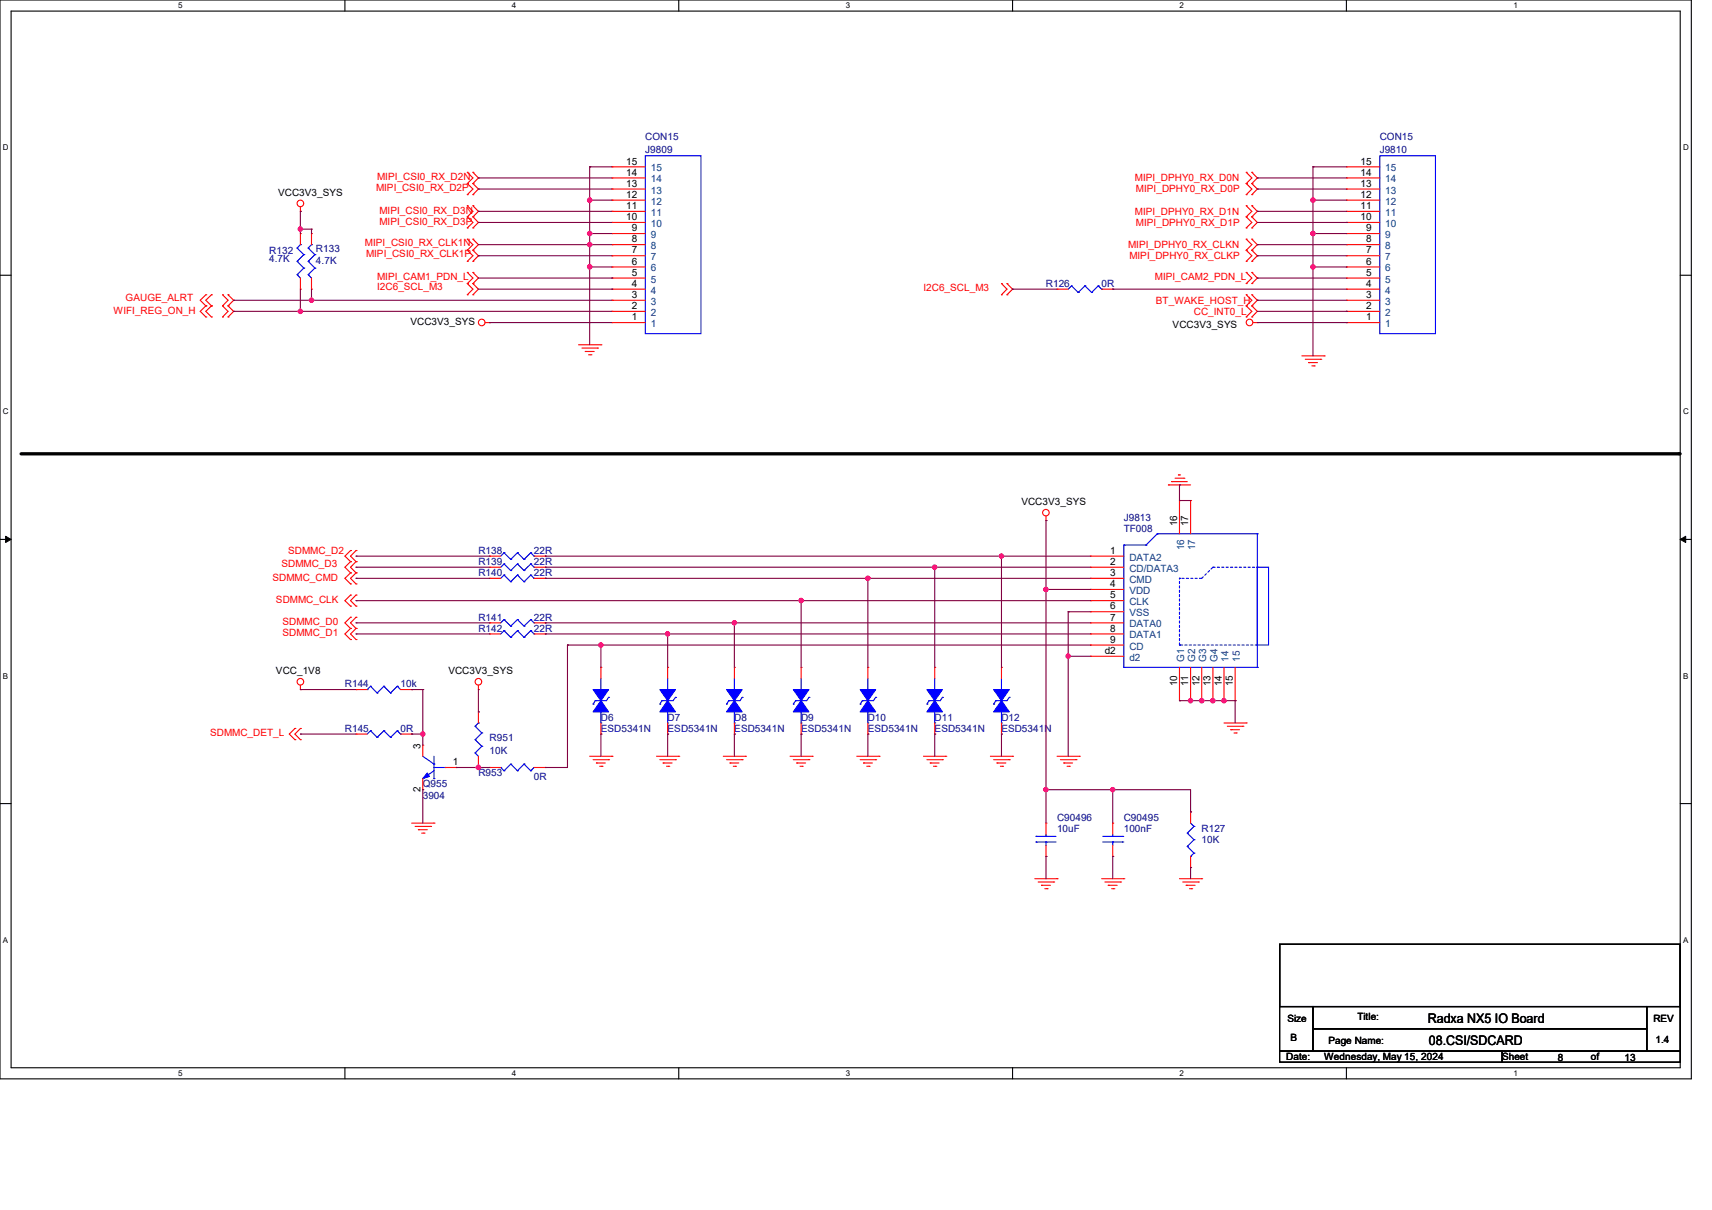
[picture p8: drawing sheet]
<svg xmlns="http://www.w3.org/2000/svg" width="297mm" height="210mm" viewBox="0 0 297 210" stroke-linecap="round" stroke-linejoin="round" font-family="sans-serif">
<path d="M0 0h293.4v187.2h-293.4zM1.9 1.9h289.6v183.4h-289.6z" fill="none" stroke="#000" stroke-width=".19"/>
<g fill="#fff">
<path d="M30.9 .2h.7v1.6h-.7z"/>
<path d="M30.9 185.5h.7v1.6h-.7z"/>
</g>
<path d="M59.8 0v1.9M59.8 185.3v1.9" fill="none" stroke="#000" stroke-width=".19"/>
<g fill="#fff">
<path d="M88.8 .2h.8v1.6h-.8z"/>
<path d="M88.8 185.5h.8v1.6h-.8z"/>
</g>
<path d="M117.8 0v1.9M117.8 185.3v1.9" fill="none" stroke="#000" stroke-width=".19"/>
<g fill="#fff">
<path d="M146.7 .2h.8v1.6h-.8z"/>
<path d="M146.7 185.5h.8v1.6h-.8z"/>
</g>
<path d="M175.7 0v1.9M175.7 185.3v1.9" fill="none" stroke="#000" stroke-width=".19"/>
<g fill="#fff">
<path d="M204.6 .2h.8v1.6h-.8z"/>
<path d="M204.6 185.5h.8v1.6h-.8z"/>
</g>
<path d="M233.6 0v1.9M233.6 185.3v1.9" fill="none" stroke="#000" stroke-width=".19"/>
<g fill="#fff">
<path d="M262.5 .2h.8v1.6h-.8z"/>
<path d="M262.5 185.5h.8v1.6h-.8z"/>
<path d="M.5 24.8h1v1.6h-1z"/>
<path d="M292 24.8h1v1.6h-1z"/>
<path d="M.5 70.7h1v1.5h-1z"/>
<path d="M292 70.7h1v1.5h-1z"/>
</g>
<path d="M0 47.8h1.9M291.5 47.8h1.9" fill="none" stroke="#000" stroke-width=".19"/>
<g fill="#fff">
<path d="M.5 116.5h.9v1.6h-.9z"/>
<path d="M292 116.5h.9v1.6h-.9z"/>
</g>
<path d="M0 93.6h1.9M291.5 93.6h1.9" fill="none" stroke="#000" stroke-width=".19"/>
<path d="M1 93.1l.9 .5-.9 .5zM291.5 93.6l.9-.5v1z" fill="#000" stroke="#000" stroke-width=".17"/>
<g fill="#fff">
<path d="M.5 162.4h.9v1.5h-.9z"/>
<path d="M292 162.4h.9v1.5h-.9z"/>
</g>
<path d="M0 139.5h1.9M291.5 139.5h1.9M222 163.9h69.5v10.8h-69.5zM222 174.7h5.8v7.7h-5.8zM227.8 174.7h57.9v3.9h-57.9zM227.8 178.6h57.9v3.8h-57.9zM285.7 174.7h5.8v7.7h-5.8zM222 182.4h38.6v1.9h-38.6zM260.6 182.4h30.9v1.9h-30.9z" fill="none" stroke="#000" stroke-width=".19"/>
<path d="M3.7 78.8h287.6" fill="none" stroke="#000" stroke-width=".57"/>
<circle cx="291.3" cy="78.8" r=".29" fill="#000"/>
<g fill="none" stroke="#f00" stroke-width=".19">
<path d="M52.1 36.7h.1M52.1 35.9v.8M81.1 33.8h.1M81.1 31.9h.1M81.1 29.9h.1M81.1 39.6h.1M81.1 37.6h.1M81.1 35.7h.1M81.1 31.9l.9 .9-.9 1M81.1 29.9l.9 1-.9 1M81.1 37.6l.9 1-.9 1M81.1 35.7l.9 1-.9 .9"/>
<path d="M82 31.9h.1M82 33.8h.1M82 29.9h.1M82 37.6h.1M82 39.6h.1M82 35.7h.1M82 31.9l1 .9-1 1M82 29.9l1 1-1 1M82 37.6l1 1-1 1M82 35.7l1 1-1 .9M106.2 38.6h.1M106.2 36.7h.1"/>
<path d="M106.2 34.7h.1M106.2 32.8h.1M106.2 30.9h.1M106.2 29h.1M106.2 38.6h5.8M106.2 36.7h5.8M106.2 34.7h5.8M106.2 32.8h5.8M106.2 30.9h5.8M106.2 29h5.8M216.2 33.8h.1M216.2 31.9h.1"/>
<path d="M216.2 29.9h.1M216.2 39.6h.1M216.2 37.6h.1M216.2 35.7h.1M216.2 31.9l1 .9-1 1M216.2 29.9l1 1-1 1M216.2 37.6l1 1-1 1M216.2 35.7l1 1-1 .9M217.2 31.9h.1M217.2 33.8h.1M217.2 29.9h.1M217.2 37.6h.1"/>
<path d="M217.2 39.6h.1M217.2 35.7h.1M217.2 31.9l.9 .9-.9 1M217.2 29.9l.9 1-.9 1M217.2 37.6l.9 1-.9 1M217.2 35.7l.9 1-.9 .9M233.6 38.6h.1M233.6 36.7h.1M233.6 34.7h.1M233.6 32.8h.1M233.6 30.9h.1M233.6 29h.1"/>
<path d="M233.6 38.6h5.8M233.6 36.7h5.8M233.6 34.7h5.8M233.6 32.8h5.8M233.6 30.9h5.8M233.6 29h5.8M35.7 51.2h.1M35.7 53.1h.1M35.7 55h.1M35.7 51.2l-1 .9 1 1M35.7 53.1l-1 .9 1 1M36.7 51.2h.1"/>
<path d="M36.7 53.1h.1M36.7 55h.1M36.7 51.2l-1 .9 1 1M36.7 53.1l-1 .9 1 1M38.6 51.2h.1M38.6 53.1h.1M38.6 55h.1M38.6 51.2l1 .9-1 1M38.6 53.1l1 .9-1 1M39.6 53.1h.1M39.6 51.2h.1M39.6 55h.1"/>
<path d="M39.6 51.2l.9 .9-.9 1M39.6 53.1l.9 .9-.9 1M52.1 50.2h.1M52.1 40.5h.1M52.1 40.5v2M52.1 48.3v1.9M54 50.2h.1M54 40.5h.1M54 40.5v2M54 48.3v1.9M81.1 45.4h.1M81.1 43.4h.1"/>
<path d="M81.1 41.5h.1M81.1 51.2h.1M81.1 49.2h.1M81.1 47.3h.1M81.1 43.4l.9 1-.9 1M81.1 41.5l.9 1-.9 .9M81.1 49.2l.9 1-.9 1M81.1 47.3l.9 1-.9 .9M82 43.4h.1M82 45.4h.1M82 41.5h.1M82 49.2h.1"/>
<path d="M82 51.2h.1M82 47.3h.1M82 43.4l1 1-1 1M82 41.5l1 1-1 .9M82 49.2l1 1-1 1M82 47.3l1 1-1 .9M84.2 56h.7M84.9 56h.1M100.4 59.8h3.8M104.2 59.8h.1M106.2 56h.1M106.2 54h.1"/>
<path d="M106.2 52.1h.1M106.2 50.2h.1M106.2 48.3h.1M106.2 46.3h.1M106.2 44.4h.1M106.2 42.5h.1M106.2 40.5h.1M106.2 56h5.8M106.2 50.2h5.8M106.2 54h5.8M106.2 52.1h5.8M106.2 48.3h5.8"/>
<path d="M106.2 46.3h5.8M106.2 44.4h5.8M106.2 42.5h5.8M106.2 40.5h5.8M173.7 51.2h.1M173.7 49.2h.1M173.7 49.2l1 1-1 1M174.7 49.2h.1M174.7 51.2h.1M174.7 49.2l1 1-1 1M183.4 50.2h.1M183.4 50.2h1.9"/>
<path d="M191.1 50.2h1.9M193 50.2h.1M216.2 45.4h.1M216.2 43.4h.1M216.2 41.5h.1M216.2 49.2h.1M216.2 47.3h.1M216.2 55h.1M216.2 53.1h.1M216.2 51.2h.1M216.2 43.4l1 1-1 1M216.2 41.5l1 1-1 .9"/>
<path d="M216.2 47.3l1 1-1 .9M216.2 53.1l1 .9-1 1M216.2 51.2l1 .9-1 1M217.2 43.4h.1M217.2 45.4h.1M217.2 41.5h.1M217.2 47.3h.1M217.2 49.2h.1M217.2 53.1h.1M217.2 55h.1M217.2 51.2h.1M217.2 43.4l.9 1-.9 1"/>
<path d="M217.2 41.5l.9 1-.9 .9M217.2 47.3l.9 1-.9 .9M217.2 53.1l.9 .9-.9 1M217.2 51.2l.9 .9-.9 1M217.4 56h.7M218.1 56h.1M233.6 56h.1M233.6 54h.1M233.6 52.1h.1M233.6 50.2h.1M233.6 48.3h.1M233.6 46.3h.1"/>
<path d="M233.6 44.4h.1M233.6 42.5h.1M233.6 40.5h.1M233.6 56h5.8M233.6 50.2h5.8M233.6 54h5.8M233.6 52.1h5.8M233.6 48.3h5.8M233.6 46.3h5.8M233.6 44.4h5.8M233.6 42.5h5.8M233.6 40.5h5.8"/>
<path d="M101 60.4h2.7M101.5 61h.1M101.5 61h1.6M102.1 61.6h.4M102.5 61.6h.1M103.7 60.4h.1M225.8 61.8h3.9M226.4 62.4h2.7M227 62.9h.1M227 62.9h1.6M227.6 63.5h.4M228 63.5h.1"/>
<path d="M229.1 62.4h.1M229.7 61.8h.1M60.8 95.5h.1M60.8 97.5h.1M60.8 99.4h.1M60.8 95.5l-1 1 1 1M60.8 97.5l-1 .9 1 1M60.8 99.4l-1 1 1 .9M61.8 95.5h.1M61.8 97.5h.1M61.8 99.4h.1M61.8 95.5l-1 1 1 1"/>
<path d="M61.8 97.5l-1 .9 1 1M61.8 99.4l-1 1 1 .9M84.9 98.4h.1M84.9 96.5h.1M84.9 98.4h2M84.9 96.5h2M92.6 98.4h2M92.6 96.5h2M94.6 98.4h.1M94.6 96.5h.1M181.5 90.3h.1M181.5 89.6v.7"/>
<path d="M189.2 98.4h.1M189.2 96.5h.1M189.2 98.4h5.8M189.2 96.5h5.8M202.7 84.2h.1M202.7 84.2h3.8M203.3 83.6h.1M203.3 83.6h2.7M203.9 83h1.5M204.4 82.4h.1M204.4 82.4h.4M204.6 86.9h.1"/>
<path d="M204.6 86.9v5.7M205.4 83h.1M206.5 86.9h.1M206.5 86.9v5.7M52.1 119.7h.1M52.1 118.9v.8M60.8 109.1h.1M60.8 111h.1M60.8 107.1h.1M60.8 103.3h.1M60.8 105.2h.1M60.8 101.3h.1"/>
<path d="M60.8 109.1l-1 .9 1 1M60.8 107.1l-1 1 1 1M60.8 103.3l-1 .9 1 1M61.8 109.1h.1M61.8 111h.1M61.8 107.1h.1M61.8 103.3h.1M61.8 105.2h.1M61.8 101.3h.1M61.8 119.7h.1M61.8 109.1l-1 .9 1 1M61.8 107.1l-1 1 1 1"/>
<path d="M61.8 103.3l-1 .9 1 1M61.8 119.7h1.9M69.5 119.7h1.9M71.4 119.7h.1M83 119.7h.1M83 118.9v.8M84.9 100.4h.1M84.9 110h.1M84.9 108.1h.1M84.9 100.4h2M84.9 108.1h2M84.9 110h2"/>
<path d="M92.6 100.4h2M92.6 108.1h2M92.6 110h2M94.6 100.4h.1M94.6 110h.1M94.6 108.1h.1M104.2 115.8h.1M104.2 115.8v2M115.8 115.8h.1M115.8 115.8v2M127.4 115.8h.1M127.4 115.8v2"/>
<path d="M139 115.8h.1M139 115.8v2M150.6 115.8h.1M150.6 115.8v2M162.2 115.8h.1M162.2 115.8v2M173.7 115.8h.1M173.7 115.8v2M189.2 100.4h.1M189.2 102.3h.1M189.2 104.2h.1M189.2 106.2h.1"/>
<path d="M189.2 108.1h.1M189.2 110h.1M189.2 112h.1M189.2 113.9h.1M189.2 100.4h5.8M189.2 102.3h5.8M189.2 104.2h5.8M189.2 106.2h5.8M189.2 108.1h5.8M189.2 110h5.8M189.2 112h5.8M189.2 113.9h5.8"/>
<path d="M204.6 115.8v5.8M206.5 115.8v5.8M208.5 115.8v5.8M210.4 115.8v5.8M212.3 115.8v5.8M214.3 115.8v5.8M51.2 126.4h.1M51.2 128.4h.1M51.2 126.4l-1 1 1 1M52.1 126.4h.1M52.1 128.4h.1M52.1 126.4l-.9 1 .9 1"/>
<path d="M61.8 127.4h.1M61.8 127.4h1.9M69.5 127.4h1.9M71.4 127.4h.1M73.3 137.1h.1M73.3 129.3h.1M73.3 129.3v2M73.3 135.1v2M77.2 133.2h1.9M79.1 133.2h.1M83 133.2h.1M83 123.5h.1"/>
<path d="M83 123.5v2M83 131.3v1.9M84.9 133.2h.1M84.9 133.2h2M92.6 133.2h2M94.6 133.2h.1M102.3 131.3h3.9M102.9 131.8h2.7M103.5 132.4h.1M103.5 132.4h1.5M104 133h.4M104.2 127.4h.1"/>
<path d="M104.2 125.5v1.9M104.4 133h.1M105.6 131.8h.1M106.2 131.3h.1M113.9 131.3h3.9M114.5 131.8h2.7M115 132.4h.1M115 132.4h1.6M115.6 133h.4M115.8 127.4h.1M115.8 125.5v1.9M116 133h.1"/>
<path d="M117.2 131.8h.1M117.8 131.3h.1M125.5 131.3h3.8M126 131.8h2.8M126.6 132.4h.1M126.6 132.4h1.6M127.2 133h.4M127.4 127.4h.1M127.4 125.5v1.9M127.6 133h.1M128.8 131.8h.1M129.3 131.3h.1"/>
<path d="M137.1 131.3h3.8M137.6 131.8h2.7M138.2 132.4h.1M138.2 132.4h1.6M138.8 133h.4M139 127.4h.1M139 125.5v1.9M139.2 133h.1M140.3 131.8h.1M140.9 131.3h.1M148.6 131.3h3.9M149.2 131.8h2.7"/>
<path d="M149.8 132.4h.1M149.8 132.4h1.5M150.4 133h.4M150.6 127.4h.1M150.6 125.5v1.9M150.8 133h.1M151.9 131.8h.1M152.5 131.3h.1M160.2 131.3h3.9M160.8 131.8h2.7M161.4 132.4h.1M161.4 132.4h1.5"/>
<path d="M161.9 133h.4M162.2 127.4h.1M162.2 125.5v1.9M162.3 133h.1M163.5 131.8h.1M164.1 131.3h.1M171.8 131.3h3.9M172.4 131.8h2.7M173 132.4h.1M173 132.4h1.5M173.5 133h.4M173.7 127.4h.1"/>
<path d="M173.7 125.5v1.9M173.9 133h.1M175.1 131.8h.1M175.7 131.3h.1M183.4 131.3h3.8M184 131.8h2.7M184.6 132.4h.1M184.6 132.4h1.5M185.1 133h.4M185.5 133h.1M186.7 131.8h.1M187.2 131.3h.1"/>
<path d="M204.6 121.6h.1M206.5 121.6h.1M208.5 121.6h.1M210.4 121.6h.1M212.3 121.6h.1M212.3 125.5h3.9M212.9 126h2.7M213.5 126.6h.1M213.5 126.6h1.5M214.1 127.2h.4M214.3 121.6h.1M214.5 127.2h.1"/>
<path d="M215.6 126h.1M216.2 125.5h.1M71.4 142.9h3.9M72 143.4h2.7M72.6 144h.1M72.6 144h1.5M73.2 144.6h.4M73.6 144.6h.1M74.7 143.4h.1M75.3 142.9h.1M179.5 152.5h3.9M180.1 153.1h2.7"/>
<path d="M180.7 153.6h.1M180.7 153.6h1.5M181.3 154.2h.4M181.5 142.9h.1M181.5 148.6h.1M181.5 142.9v1.9M181.5 146.7v1.9M181.7 154.2h.1M182.8 153.1h.1M183.4 152.5h.1M191.1 152.5h3.9M191.7 153.1h2.7"/>
<path d="M192.3 153.6h.1M192.3 153.6h1.5M192.8 154.2h.4M193 142.9h.1M193 148.6h.1M193 142.9v1.9M193 146.7v1.9M193.2 154.2h.1M194.4 153.1h.1M195 152.5h.1M204.6 152.5h3.9M205.2 153.1h2.7"/>
<path d="M205.8 153.6h.1M205.8 153.6h1.5M206.4 154.2h.3M206.5 140.9h.1M206.5 150.6h.1M206.5 140.9v2M206.5 148.6v2M206.7 154.2h.1M207.9 153.1h.1M208.5 152.5h.1"/>
<circle cx="52.1" cy="35.3" r=".57"/>
<circle cx="83.6" cy="56" r=".57"/>
<circle cx="216.8" cy="56" r=".57"/>
<circle cx="181.4" cy="89" r=".57"/>
<circle cx="52.1" cy="118.3" r=".57"/>
<circle cx="83" cy="118.3" r=".57"/>
</g>
<g fill="none" stroke="#00f" stroke-width=".19">
<path d="M112 27h9.6v30.9h-9.6zM239.4 27h9.6v30.9h-9.6zM51.5 47.7h.1M51.5 45.4h.1M51.5 43.1h.1M51.5 47.7l.6 .6M51.5 45.4l1.2 1.1M51.5 43.1l1.2 1.1M52.1 42.5h.1M52.1 42.5l-.6 .6M52.7 46.5h.1M52.7 44.2h.1"/>
<path d="M52.7 46.5l-1.2 1.2M52.7 44.2l-1.2 1.2M53.5 47.7h.1M53.5 45.4h.1M53.5 43.1h.1M53.5 47.7l.5 .6M53.5 45.4l1.1 1.1M53.5 43.1l1.1 1.1M54 42.5h.1M54 42.5l-.5 .6M54.6 46.5h.1M54.6 44.2h.1"/>
<path d="M54.6 46.5l-1.1 1.2M54.6 44.2l-1.1 1.2M185.9 49.6h.1M185.9 49.6l-.6 .6M185.9 49.6l1.1 1.2M187 50.8h.1M188.2 49.6h.1M188.2 49.6l-1.2 1.2M188.2 49.6l1.2 1.2M189.4 50.8h.1M190.5 49.6h.1M190.5 49.6l-1.1 1.2"/>
<path d="M190.5 49.6l.6 .6M191.1 50.2h.1M87.4 99.8h.1M87.4 97.9h.1M87.4 95.9h.1M87.4 99.8l-.5 .6M87.4 99.8l1.2 1.2M87.4 97.9l-.5 .5M87.4 97.9l1.2 1.1M87.4 95.9l-.5 .6M87.4 95.9l1.2 1.2M88.6 99h.1"/>
<path d="M88.6 97.1h.1M89.8 99.8h.1M89.8 97.9h.1M89.8 95.9h.1M89.8 99.8l-1.2 1.2M89.8 99.8l1.1 1.2M89.8 97.9l-1.2 1.1M89.8 97.9l1.1 1.1M89.8 95.9l-1.2 1.2M89.8 95.9l1.1 1.2M90.9 99h.1M90.9 97.1h.1"/>
<path d="M92.1 99.8h.1M92.1 97.9h.1M92.1 95.9h.1M92.1 99.8l-1.2 1.2M92.1 99.8l.5 .6M92.1 95.9l-1.2 1.2M92.1 97.9l-1.2 1.1M92.1 97.9l.5 .5M92.1 95.9l.5 .6M92.6 98.4h.1M92.6 96.5h.1M195 94.6h.1"/>
<path d="M195 94.6v21.2M195 94.6h3.8M198.8 94.6h.1M200.8 92.6h.1M200.8 92.6h17.3M200.8 92.6l-2 2M218.1 98.4h2v13.6h-2zM218.1 92.6h.1M218.1 92.6v23.2M63.7 119.7h.1M64.3 119.1h.1M64.3 119.1l1.1 1.2"/>
<path d="M64.3 119.1l-.6 .6M66.6 119.1h.1M66.6 119.1l1.2 1.2M66.6 119.1l-1.2 1.2M68.9 119.1h.1M68.9 119.1l.6 .6M68.9 119.1l-1.1 1.2M87.4 109.5h.1M87.4 107.5h.1M87.4 109.5l-.5 .5M87.4 109.5l1.2 1.1M87.4 107.5l-.5 .6"/>
<path d="M87.4 107.5l1.2 1.2M88.6 101h.1M88.6 110.6h.1M88.6 108.7h.1M89.8 109.5h.1M89.8 107.5h.1M89.8 109.5l-1.2 1.1M89.8 109.5l1.1 1.1M89.8 107.5l-1.2 1.2M89.8 107.5l1.1 1.2M90.9 101h.1M90.9 110.6h.1"/>
<path d="M90.9 108.7h.1M92.1 109.5h.1M92.1 107.5h.1M92.1 109.5l-1.2 1.1M92.1 109.5l.5 .5M92.1 107.5l-1.2 1.2M92.1 107.5l.5 .6M92.6 100.4h.1M92.6 110h.1M92.6 108.1h.1M104.2 119.7h.1M104.2 117.8v1.9"/>
<path d="M115.8 119.7h.1M115.8 117.8v1.9M127.4 119.7h.1M127.4 117.8v1.9M139 119.7h.1M139 117.8v1.9M150.6 119.7h.1M150.6 117.8v1.9M162.2 119.7h.1M162.2 117.8v1.9M173.7 119.7h.1M173.7 117.8v1.9"/>
<path d="M195 115.8h.1M195 115.8h23.1M218.1 115.8h.1M64.3 126.8h.1M64.3 126.8l-.6 .6M64.3 126.8l1.1 1.2M65.4 120.3h.1M65.4 128h.1M66.6 126.8h.1M66.6 126.8l-1.2 1.2M66.6 126.8l1.2 1.2M67.8 120.3h.1"/>
<path d="M67.8 128h.1M68.9 126.8h.1M68.9 126.8l-1.1 1.2M68.9 126.8l.6 .6M69.5 127.4h.1M73.3 135.1h.1M73.3 131.3l2 1.3M75.3 132.6h.1M75.3 135.1h.1M75.3 133.8l-2 1.3M75.3 131.3v3.8M75.3 133.2h1.9"/>
<path d="M77.2 133.2h.1M82.4 130.7h.1M82.4 128.4h.1M82.4 126h.1M82.4 130.7l.6 .6M82.4 128.4l1.2 1.1M82.4 126l1.2 1.2M83 125.5h.1M83 125.5l-.6 .5M83.6 129.5h.1M83.6 127.2h.1M83.6 129.5l-1.2 1.2"/>
<path d="M83.6 127.2l-1.2 1.2M86.9 133.2h.1M86.9 133.2l.5 .6M87.4 133.8h.1M88.6 132.6h.1M88.6 132.6l1.2 1.2M88.6 132.6l-1.2 1.2M89.8 133.8h.1M90.9 132.6h.1M90.9 132.6l1.2 1.2M90.9 132.6l-1.1 1.2M92.1 133.8h.1"/>
<path d="M92.6 133.2l-.5 .6M102.9 122.2h.1M103.3 121.6h.1M103.3 121.6l-.4 .6M104.2 125.5h.1M104.2 123.5v2M105.6 121h.1M105.6 121l-.4 .6h-1.9M114.5 122.2h.1M114.9 121.6h.1M114.9 121.6l-.4 .6M115.8 125.5h.1"/>
<path d="M115.8 123.5v2M117.2 121h.1M117.2 121l-.4 .6h-1.9M126 122.2h.1M126.4 121.6h.1M126.4 121.6l-.4 .6M127.4 125.5h.1M127.4 123.5v2M128.8 121h.1M128.8 121l-.4 .6h-2M137.6 122.2h.1M138 121.6h.1"/>
<path d="M138 121.6l-.4 .6M139 125.5h.1M139 123.5v2M140.3 121h.1M140.3 121l-.3 .6h-2M149.2 122.2h.1M149.6 121.6h.1M149.6 121.6l-.4 .6M150.6 125.5h.1M150.6 123.5v2M151.9 121h.1M151.9 121l-.4 .6h-1.9"/>
<path d="M160.8 122.2h.1M161.2 121.6h.1M161.2 121.6l-.4 .6M162.2 125.5h.1M162.2 123.5v2M163.5 121h.1M163.5 121l-.4 .6h-1.9M172.4 122.2h.1M172.8 121.6h.1M172.8 121.6l-.4 .6M173.7 125.5h.1M173.7 123.5v2"/>
<path d="M175.1 121h.1M175.1 121l-.4 .6h-1.9M179.7 146.1h.1M179.7 145.2h.1M179.7 146.1h3.5M179.7 145.2h3.5M181.5 145.2h.1M181.5 146.1h.1M181.5 144.8v.4M181.5 146.1v.6M191.3 146.1h3.5M191.3 145.2h3.5"/>
<path d="M193 145.2h.1M193 146.1h.1M193 144.8v.4M193 146.1v.6M194.8 146.1h.1M194.8 145.2h.1M206 144.6h.1M206 146.9h.1M206 144.6l1.1 1.1M206 146.9l1.1 1.2M206.5 148.6h.1M206.5 142.9l.6 .5"/>
<path d="M207.1 143.4h.1M207.1 145.7h.1M207.1 148.1h.1M207.1 143.4l-1.1 1.2M207.1 145.7l-1.1 1.2M207.1 148.1l-.6 .5"/>
</g>
<g fill="#00f" stroke="#00f" stroke-width=".19">
<path d="M74.1 134.2l.4 .5-1.2 .4z"/>
<path d="M172.4 119.7h2.7l-1.4 1.9z" fill-rule="evenodd"/>
<path d="M173.7 121.6l1.4 1.9h-2.7z" fill-rule="evenodd"/>
<path d="M137.6 119.7h2.7l-1.3 1.9z" fill-rule="evenodd"/>
<path d="M139 121.6l1.3 1.9h-2.7z" fill-rule="evenodd"/>
<path d="M102.9 119.7h2.7l-1.4 1.9z" fill-rule="evenodd"/>
<path d="M104.2 121.6l1.4 1.9h-2.7z" fill-rule="evenodd"/>
<path d="M114.5 119.7h2.7l-1.4 1.9z" fill-rule="evenodd"/>
<path d="M115.8 121.6l1.4 1.9h-2.7z" fill-rule="evenodd"/>
<path d="M160.8 119.7h2.7l-1.3 1.9z" fill-rule="evenodd"/>
<path d="M162.2 121.6l1.3 1.9h-2.7z" fill-rule="evenodd"/>
<path d="M126 119.7h2.8l-1.4 1.9z" fill-rule="evenodd"/>
<path d="M127.4 121.6l1.4 1.9h-2.8z" fill-rule="evenodd"/>
<path d="M149.2 119.7h2.7l-1.3 1.9z" fill-rule="evenodd"/>
<path d="M150.6 121.6l1.3 1.9h-2.7z" fill-rule="evenodd"/>
</g>
<path d="M210.4 98.4h.1M210.4 98.4h7.7M218.1 98.4h.1M204.6 112h.1M204.6 112v-11.6M204.6 100.4h.1M208.5 100.4l1.9-2M208.5 100.4h-3.9M218.1 112h-13.5" fill="none" stroke="#00f" stroke-width=".19" stroke-dasharray=".4 .4"/>
<g fill="none" stroke="#800040" stroke-width=".19">
<path d="M52.1 39.8h.1M52.1 36.7h.1M52.1 39.8h1.9M52.1 36.7v3.8M54 39.8h.1M54 39.8v.7M83 32.8h.1M83 30.9h.1M83 38.6h.1M83 36.7h.1M83 32.8h23.2M83 30.9h23.2"/>
<path d="M83 38.6h23.2M83 36.7h23.2M102.3 29h.1M102.3 34.7h.1M102.3 29h3.9M102.3 29v30.8M102.3 34.7h3.9M218.1 32.8h.1M218.1 30.9h.1M218.1 36.7h.1M218.1 32.8h15.5M218.1 30.9h15.5"/>
<path d="M218.1 38.6h15.5M218.1 36.7h15.5M227.8 29h.1M227.8 34.7h.1M227.8 29h5.8M227.8 34.7h5.8M227.8 29v32.8M233.6 38.6h.1M40.5 52.1h.1M40.5 54h.1M40.5 52.1h65.7M40.5 54h65.7"/>
<path d="M52.1 54h.1M52.1 50.2v3.8M54 52.1h.1M54 50.2v1.9M83 44.4h.1M83 44.4h23.2M83 42.5h23.2M83 50.2h23.2M83 48.3h23.2M84.9 56h.1M84.9 56h21.3M102.3 46.3h.1"/>
<path d="M102.3 40.5h.1M102.3 42.5h.1M102.3 46.3h3.9M102.3 40.5h3.9M106.2 50.2h.1M106.2 48.3h.1M175.7 50.2h.1M175.7 50.2h7.7M193 50.2h.1M193 50.2h40.6M218.1 44.4h.1M218.1 42.5h.1"/>
<path d="M218.1 48.3h.1M218.1 52.1h.1M218.1 52.1h15.5M218.1 54h15.5M218.1 44.4h15.5M218.1 42.5h15.5M218.1 48.3h15.5M218.1 56h15.5M227.8 46.3h.1M227.8 40.5h.1M227.8 46.3h5.8M227.8 40.5h5.8"/>
<path d="M233.6 56h.1M233.6 54h.1M61.8 98.4h.1M61.8 96.5h.1M61.8 98.4h23.1M61.8 96.5h23.1M94.6 98.4h.1M94.6 96.5h.1M94.6 98.4h94.6M94.6 96.5h94.6M162.2 98.4h.1M162.2 98.4v17.4"/>
<path d="M173.7 96.5h.1M173.7 96.5v19.3M181.5 90.3h.1M181.5 90.3v52.6M204.6 86.9h.1M204.6 84.2h.1M204.6 86.9h1.9M204.6 84.2v2.7M52.1 119.7h.1M52.1 119.7h9.7M61.8 100.4h.1M61.8 104.2h.1"/>
<path d="M61.8 110h.1M61.8 108.1h.1M61.8 100.4h23.1M61.8 104.2h127.4M61.8 110h23.1M61.8 108.1h23.1M71.4 119.7h.1M71.4 119.7h1.9M73.3 119.7h.1M73.3 119.7v9.6M83 119.7v3.8M94.6 100.4h.1"/>
<path d="M94.6 108.1h.1M94.6 110h.1M94.6 100.4h94.6M94.6 110h94.6M94.6 108.1h94.6M98.4 112h.1M98.4 112v21.2h-3.8M98.4 112h90.8M104.2 112h.1M104.2 112v3.8M115.8 110h.1M115.8 110v5.8"/>
<path d="M127.4 108.1h.1M127.4 108.1v7.7M139 104.2h.1M139 104.2v11.6M150.6 100.4h.1M150.6 100.4v15.4M181.5 102.3h.1M181.5 102.3h7.7M185.3 106.2h.1M185.3 113.9h.1M185.3 106.2h3.9M185.3 106.2v25.1"/>
<path d="M185.3 113.9h3.9M52.1 127.4h.1M52.1 127.4h9.7M71.4 127.4h.1M71.4 127.4h1.9M73.3 137.1h.1M73.3 127.4h.1M73.3 137.1v5.8M79.1 133.2h.1M79.1 133.2h5.8M83 123.5h.1M83 133.2h.1"/>
<path d="M94.6 133.2h.1M104.2 127.4h.1M104.2 127.4v3.9M115.8 127.4h.1M115.8 127.4v3.9M127.4 127.4h.1M127.4 127.4v3.9M139 127.4h.1M139 127.4v3.9M150.6 127.4h.1M150.6 127.4v3.9M162.2 127.4h.1"/>
<path d="M162.2 127.4v3.9M173.7 127.4h.1M173.7 127.4v3.9M181.5 137.1h.1M181.5 137.1h25v3.8M193 137.1h.1M193 137.1v5.8M204.6 121.6h.1M204.6 121.6h9.7M206.5 121.6h.1M208.5 121.6h.1M210.4 121.6h.1"/>
<path d="M212.3 121.6h.1M214.3 121.6h.1M214.3 121.6v3.9M181.5 148.6h.1M181.5 148.6v3.9M193 148.6h.1M193 148.6v3.9M206.5 150.6h.1M206.5 140.9h.1M206.5 150.6v1.9"/>
</g>
<g fill="#f0f" stroke="#f0f" stroke-width=".19">
<circle cx="52.1" cy="39.8" r=".38"/>
<circle cx="52.1" cy="54" r=".38"/>
<circle cx="54" cy="52.1" r=".38"/>
<circle cx="102.3" cy="46.3" r=".38"/>
<circle cx="102.3" cy="40.5" r=".38"/>
<circle cx="102.3" cy="34.7" r=".38"/>
<circle cx="227.8" cy="34.7" r=".38"/>
<circle cx="227.8" cy="46.3" r=".38"/>
<circle cx="227.8" cy="40.5" r=".38"/>
<circle cx="162.1" cy="98.4" r=".38"/>
<circle cx="150.6" cy="100.4" r=".38"/>
<circle cx="115.8" cy="110" r=".37"/>
<circle cx="181.4" cy="102.3" r=".38"/>
<circle cx="139" cy="104.2" r=".38"/>
<circle cx="127.4" cy="108.1" r=".37"/>
<circle cx="104.2" cy="112" r=".38"/>
<circle cx="173.7" cy="96.5" r=".37"/>
<circle cx="193" cy="137" r=".37"/>
<circle cx="181.4" cy="137" r=".38"/>
<circle cx="208.5" cy="121.6" r=".38"/>
<circle cx="206.5" cy="121.6" r=".38"/>
<circle cx="212.3" cy="121.6" r=".38"/>
<circle cx="210.4" cy="121.6" r=".38"/>
<circle cx="185.3" cy="113.9" r=".38"/>
<circle cx="73.3" cy="127.4" r=".38"/>
<circle cx="102.3" cy="42.4" r=".38"/>
<circle cx="83" cy="133.2" r=".38"/>
</g>
<g font-size="2.3">
<text x="247.7" y="177.5">Radxa NX5 IO Board</text>
<text x="247.9" y="181.4">08.CSI/SDCARD</text>
</g>
<g font-size="1.7">
<text x="108.6" y="28.6">15</text>
<text x="236" y="28.6">15</text>
<text x="48.3" y="34">VCC3V3_SYS</text>
<text x="108.6" y="34.3">12</text>
<text x="108.6" y="32.4">13</text>
<text x="108.6" y="30.5">14</text>
<text x="236" y="34.3">12</text>
<text x="236" y="32.4">13</text>
<text x="236" y="30.5">14</text>
<text x="108.6" y="38.2">10</text>
<text x="108.6" y="36.3">11</text>
<text x="109.6" y="40.1">9</text>
<text x="236" y="38.2">10</text>
<text x="236" y="36.3">11</text>
<text x="237" y="40.1">9</text>
<text x="109.6" y="47.9">5</text>
<text x="109.6" y="45.9">6</text>
<text x="109.6" y="44">7</text>
<text x="109.6" y="42.1">8</text>
<text x="237" y="47.9">5</text>
<text x="237" y="45.9">6</text>
<text x="237" y="44">7</text>
<text x="237" y="42.1">8</text>
<text x="109.6" y="53.6">2</text>
<text x="109.6" y="51.7">3</text>
<text x="109.6" y="49.8">4</text>
<text x="237" y="53.6">2</text>
<text x="237" y="51.7">3</text>
<text x="237" y="49.8">4</text>
<text x="71.2" y="56.4">VCC3V3_SYS</text>
<text x="109.6" y="55.6">1</text>
<text x="203.4" y="56.9">VCC3V3_SYS</text>
<text x="237" y="55.6">1</text>
<text x="177.2" y="87.6">VCC3V3_SYS</text>
<text x="204.2" y="91.3" transform="rotate(-90 204.2 91.3)">16</text>
<text x="206.1" y="91.3" transform="rotate(-90 206.1 91.3)">17</text>
<text x="192.6" y="98">2</text>
<text x="192.6" y="100">3</text>
<text x="192.6" y="101.9">4</text>
<text x="192.6" y="96.1">1</text>
<text x="192.6" y="103.8">5</text>
<text x="192.6" y="105.8">6</text>
<text x="192.6" y="107.7">7</text>
<text x="191.6" y="113.5">d2</text>
<text x="192.6" y="109.6">8</text>
<text x="192.6" y="111.5">9</text>
<text x="47.9" y="117">VCC_1V8</text>
<text x="77.8" y="117">VCC3V3_SYS</text>
<text x="204.2" y="119.1" transform="rotate(-90 204.2 119.1)">10</text>
<text x="206.1" y="119.1" transform="rotate(-90 206.1 119.1)">11</text>
<text x="208.1" y="119.1" transform="rotate(-90 208.1 119.1)">12</text>
<text x="210" y="119.1" transform="rotate(-90 210 119.1)">13</text>
<text x="211.9" y="119.1" transform="rotate(-90 211.9 119.1)">14</text>
<text x="213.9" y="119.1" transform="rotate(-90 213.9 119.1)">15</text>
<text x="72.9" y="129.9" transform="rotate(-90 72.9 129.9)">3</text>
<text x="72.9" y="137.4" transform="rotate(-90 72.9 137.4)">2</text>
<text x="78.6" y="132.8">1</text>
<text x="223.3" y="177.4">Size</text>
<text x="235.5" y="177">Title:</text>
<text x="286.8" y="177.4">REV</text>
<text x="223.1" y="184">Date:</text>
<text x="223.9" y="180.7">B</text>
<text x="229.7" y="184">Wednesday, May 15, 2024</text>
<text x="230.5" y="181.3">Page Name:</text>
<text x="260.6" y="184">Sheet</text>
<text x="270.2" y="184.2">8</text>
<text x="276" y="184">of</text>
<text x="281.8" y="184.2">13</text>
<text x="287.2" y="181.1">1.4</text>
</g>
<g font-size="1.7" fill="#000080">
<text x="111.9" y="26.6">J9809</text>
<text x="111.9" y="24.3">CON15</text>
<text x="239.4" y="26.6">J9810</text>
<text x="239.4" y="24.3">CON15</text>
<text x="46.7" y="44">R132</text>
<text x="46.7" y="45.6">4.7K</text>
<text x="54.8" y="43.8">R133</text>
<text x="54.8" y="45.7">4.7K</text>
<text x="181.4" y="49.8">R126</text>
<text x="191.1" y="49.8">0R</text>
<text x="194.9" y="90.3">J9813</text>
<text x="194.9" y="92.3">TF008</text>
<text x="83" y="100">R140</text>
<text x="83" y="98.1">R139</text>
<text x="83" y="96.1">R138</text>
<text x="92.6" y="100">22R</text>
<text x="92.6" y="98.1">22R</text>
<text x="92.6" y="96.1">22R</text>
<text x="83" y="107.7">R141</text>
<text x="92.6" y="107.7">22R</text>
<text x="83" y="109.6">R142</text>
<text x="92.6" y="109.6">22R</text>
<text x="59.8" y="119.3">R144</text>
<text x="69.5" y="119.3">10k</text>
<text x="104.2" y="125.1">D6</text>
<text x="115.8" y="125.1">D7</text>
<text x="127.4" y="125.1">D8</text>
<text x="139" y="125.1">D9</text>
<text x="150.5" y="125.1">D10</text>
<text x="162.1" y="125.1">D11</text>
<text x="173.7" y="125.1">D12</text>
<text x="59.8" y="127">R145</text>
<text x="69.5" y="127">0R</text>
<text x="84.9" y="128.6">R951</text>
<text x="84.9" y="130.9">10K</text>
<text x="104.2" y="127">ESD5341N</text>
<text x="115.8" y="127">ESD5341N</text>
<text x="127.4" y="127">ESD5341N</text>
<text x="139" y="127">ESD5341N</text>
<text x="150.5" y="127">ESD5341N</text>
<text x="162.1" y="127">ESD5341N</text>
<text x="173.7" y="127">ESD5341N</text>
<text x="73.3" y="136.7">Q955</text>
<text x="83" y="134.7">R953</text>
<text x="92.6" y="135.3">0R</text>
<text x="73.3" y="138.6">3904</text>
<text x="183.4" y="142.5">C90496</text>
<text x="194.9" y="142.5">C90495</text>
<text x="183.4" y="144.4">10uF</text>
<text x="194.9" y="144.4">100nF</text>
<text x="208.5" y="144.4">R127</text>
<text x="208.5" y="146.3">10K</text>
</g>
<g font-size="1.7" fill="#004080">
<text x="112.9" y="29.7">15</text>
<text x="240.3" y="29.7">15</text>
<text x="112.9" y="35.5">12</text>
<text x="112.9" y="33.6">13</text>
<text x="112.9" y="31.7">14</text>
<text x="240.3" y="35.5">12</text>
<text x="240.3" y="33.6">13</text>
<text x="240.3" y="31.7">14</text>
<text x="112.9" y="41.3">9</text>
<text x="112.9" y="39.4">10</text>
<text x="112.9" y="37.5">11</text>
<text x="240.3" y="41.3">9</text>
<text x="240.3" y="39.4">10</text>
<text x="240.3" y="37.5">11</text>
<text x="112.9" y="47.1">6</text>
<text x="112.9" y="45.2">7</text>
<text x="112.9" y="43.2">8</text>
<text x="240.3" y="47.1">6</text>
<text x="240.3" y="45.2">7</text>
<text x="240.3" y="43.2">8</text>
<text x="112.9" y="52.9">3</text>
<text x="112.9" y="51">4</text>
<text x="112.9" y="49">5</text>
<text x="240.3" y="52.9">3</text>
<text x="240.3" y="51">4</text>
<text x="240.3" y="49">5</text>
<text x="112.9" y="56.8">1</text>
<text x="112.9" y="54.8">2</text>
<text x="240.3" y="56.8">1</text>
<text x="240.3" y="54.8">2</text>
<text x="205.4" y="95.5" transform="rotate(-90 205.4 95.5)">16</text>
<text x="207.3" y="95.5" transform="rotate(-90 207.3 95.5)">17</text>
<text x="195.9" y="99.2">CD/DATA3</text>
<text x="195.9" y="101.2">CMD</text>
<text x="195.9" y="97.3">DATA2</text>
<text x="195.9" y="103.1">VDD</text>
<text x="195.9" y="105">CLK</text>
<text x="195.9" y="107">VSS</text>
<text x="195.9" y="108.9">DATA0</text>
<text x="195.9" y="110.8">DATA1</text>
<text x="195.9" y="112.7">CD</text>
<text x="195.9" y="114.7">d2</text>
<text x="205.4" y="114.9" transform="rotate(-90 205.4 114.9)">G1</text>
<text x="207.3" y="114.9" transform="rotate(-90 207.3 114.9)">G2</text>
<text x="209.3" y="114.9" transform="rotate(-90 209.3 114.9)">G3</text>
<text x="211.2" y="114.9" transform="rotate(-90 211.2 114.9)">G4</text>
<text x="213.1" y="114.9" transform="rotate(-90 213.1 114.9)">14</text>
<text x="215.1" y="114.9" transform="rotate(-90 215.1 114.9)">15</text>
</g>
<g font-size="1.7" fill="#f00">
<text x="65.2" y="33.2">MIPI_CSI0_RX_D2P</text>
<text x="65.4" y="31.3">MIPI_CSI0_RX_D2N</text>
<text x="196.9" y="31.5">MIPI_DPHY0_RX_D0N</text>
<text x="197.1" y="33.4">MIPI_DPHY0_RX_D0P</text>
<text x="65.8" y="39">MIPI_CSI0_RX_D3P</text>
<text x="65.8" y="37.1">MIPI_CSI0_RX_D3N</text>
<text x="196.9" y="37.3">MIPI_DPHY0_RX_D1N</text>
<text x="197.1" y="39.2">MIPI_DPHY0_RX_D1P</text>
<text x="63.3" y="42.7">MIPI_CSI0_RX_CLK1N</text>
<text x="63.5" y="44.6">MIPI_CSI0_RX_CLK1P</text>
<text x="195.7" y="43.1">MIPI_DPHY0_RX_CLKN</text>
<text x="195.9" y="45">MIPI_DPHY0_RX_CLKP</text>
<text x="21.8" y="52.3">GAUGE_ALRT</text>
<text x="65.4" y="50.4">I2C6_SCL_M3</text>
<text x="65.4" y="48.6">MIPI_CAM1_PDN_L</text>
<text x="160.2" y="50.6">I2C6_SCL_M3</text>
<text x="200.3" y="48.6">MIPI_CAM2_PDN_L</text>
<text x="200.5" y="52.7">BT_WAKE_HOST_H</text>
<text x="19.7" y="54.4">WIFI_REG_ON_H</text>
<text x="207.1" y="54.6">CC_INT0_L</text>
<text x="47.3" y="100.8">SDMMC_CMD</text>
<text x="48.8" y="98.4">SDMMC_D3</text>
<text x="50" y="96.1">SDMMC_D2</text>
<text x="47.9" y="104.6">SDMMC_CLK</text>
<text x="49" y="110.4">SDMMC_D1</text>
<text x="49" y="108.5">SDMMC_D0</text>
<text x="36.5" y="127.8">SDMMC_DET_L</text>
</g>
<g font-size="1.4">
<text x="30.9" y="1.4">5</text>
<text x="88.8" y="1.4">4</text>
<text x="146.7" y="1.4">3</text>
<text x="204.6" y="1.4">2</text>
<text x="262.6" y="1.4">1</text>
<text x=".5" y="26.1">D</text>
<text x="292" y="26.1">D</text>
<text x=".5" y="71.9">C</text>
<text x="292" y="71.9">C</text>
<text x=".5" y="117.8">B</text>
<text x="292" y="117.8">B</text>
<text x=".5" y="163.6">A</text>
<text x="292" y="163.6">A</text>
<text x="30.9" y="186.8">5</text>
<text x="88.8" y="186.8">4</text>
<text x="146.7" y="186.8">3</text>
<text x="204.6" y="186.8">2</text>
<text x="262.6" y="186.8">1</text>
</g>
</svg>
